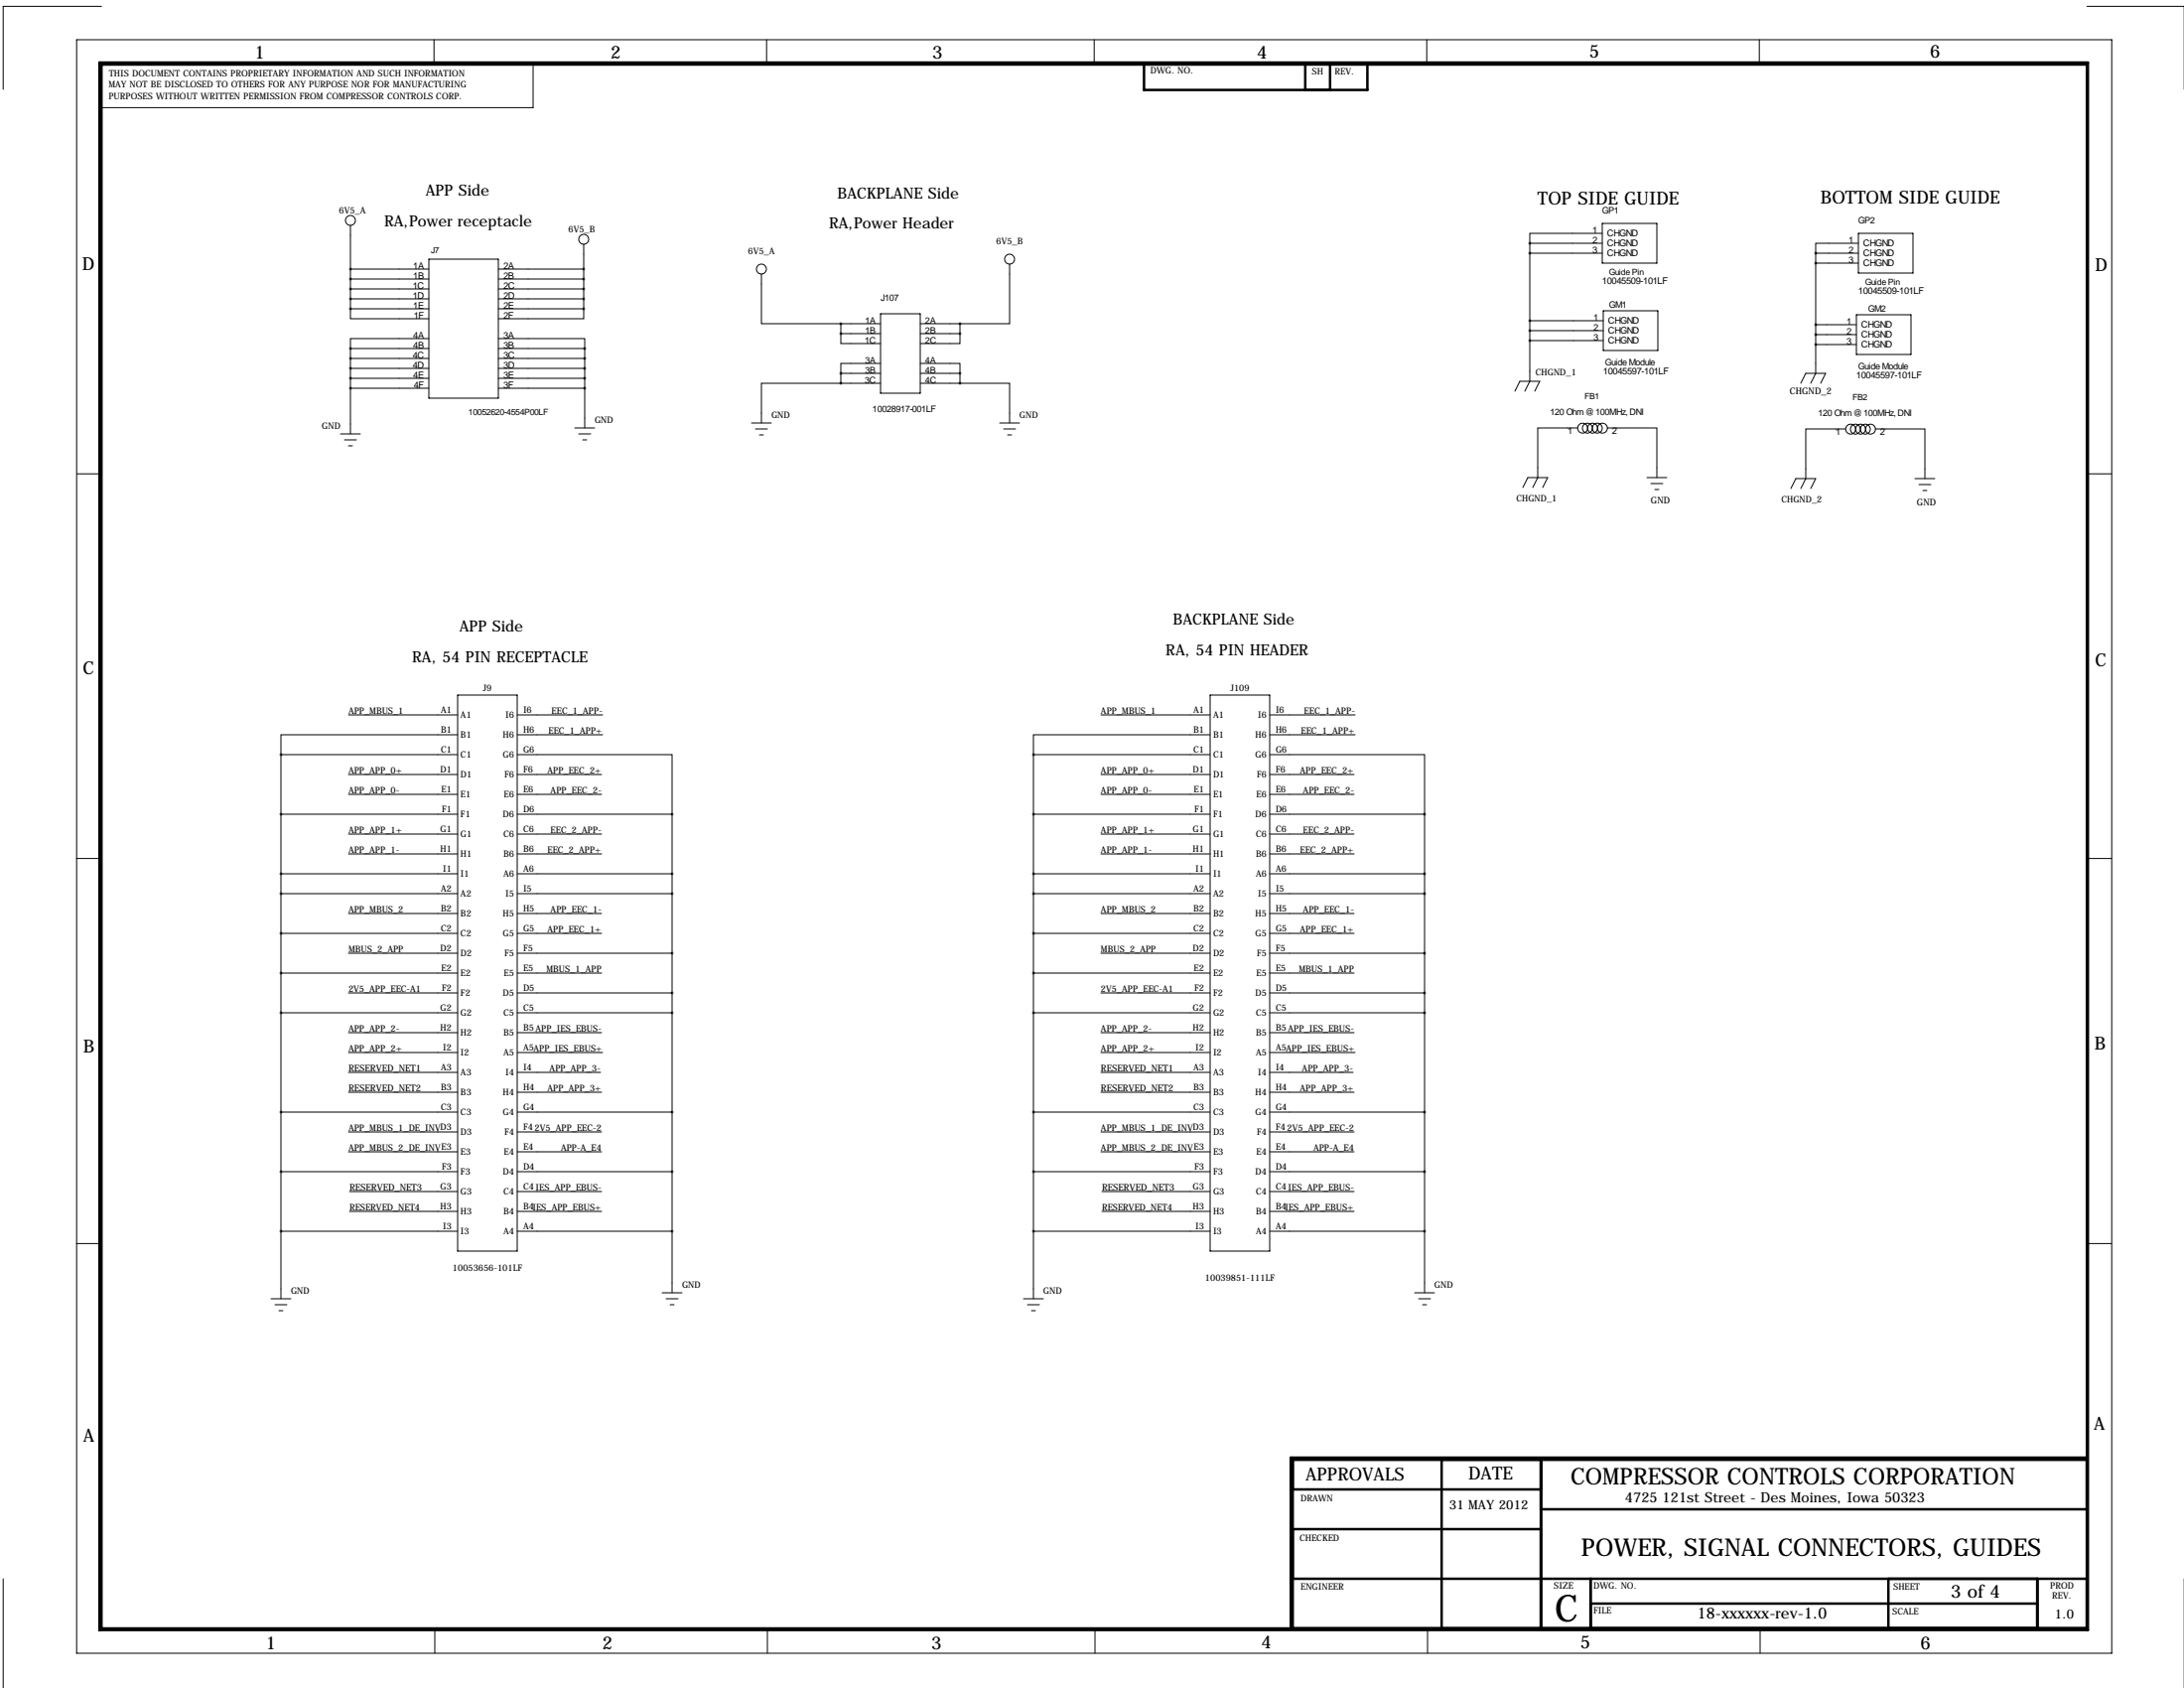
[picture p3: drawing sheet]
<svg xmlns="http://www.w3.org/2000/svg" width="559mm" height="432mm" viewBox="0 0 559 432" stroke-linecap="round" stroke-linejoin="round" font-family="sans-serif">
<g fill="none" stroke="#000" stroke-width=".25">
<path d="M19.6 10.2h520.7v412.7h-520.7zM26 1.6h-25.2v21.3M111 10.2v6.3M143.6 16.5h-7.2v11h-110.8M196.1 10.2v6.3M280 10.2v6.3M365 10.2v6.3M450.1 10.2v6.3M534 1.6h24.8M89.7 57.7v21.3M410 59.7h-18.6v2.5M410 57.1h13.9v10.2h-13.9z"/>
<path d="M475.5 59.7h14v10.1h-14zM89.7 79v2.5h20M89.7 68.8h20M89.7 71.4h20M89.7 73.9h20M89.7 76.5h20M89.7 79h20M109.7 66.3h17.8v35.6h-17.8zM127.5 73.9h21.9M127.5 68.8h21.9M127.5 71.4h21.9M127.5 76.5h21.9"/>
<path d="M127.5 79h21.9M149.4 79v2.5h-21.9M149.4 62.5v16.5M194.8 70.1v12.7h20.3M258.3 67.6v15.2h-12.7M391.4 62.2h18.6M391.4 64.8h18.6M391.4 62.2v35.3l-1.3 2.6M410.2 79.5h14v10.2h-14zM464.6 64.8h10.9M464.6 67.3h10.9M464.6 64.8v30.7l-1.3 2.5"/>
<path d="M475.5 62.2h-10.9v2.6M89.7 89.2h20M89.7 99.3h20M89.7 91.7h20M89.7 94.2h20M89.7 96.8h20M89.7 89.2v21.8M109.7 86.6h-20v2.6M127.5 86.6h22.1v2.6M127.5 99.3h22.1M127.5 91.7h22.1M127.5 94.2h22.1"/>
<path d="M127.5 96.8h22.1M127.5 89.2h22.1M149.6 89.2v20.3M215.1 98h-20.3v10.2M215.1 85.3v2.6h10.2M215.1 82.8h10.2M215.1 85.3h10.2M215.1 98h10.2M215.1 95.5h10.2M215.1 82.8v2.5M215.1 95.5v2.5M225.3 93h-10.2v2.5"/>
<path d="M225.3 80.3h10.2v20.3h-10.2zM235.5 93h10.1v2.5M235.5 82.8h10.1M235.5 85.3h10.1M235.5 98h10.1M235.5 95.5h10.1M245.6 98h12.7v10.2M245.6 85.3v2.6h-10.1M245.6 82.8v2.5M245.6 95.5v2.5M391.4 82h18.8M391.4 84.6h18.8"/>
<path d="M391.4 87.1h18.8M460.8 98l1.2-2.5h5.1l-1.3 2.5M464.6 83.1h10.4M464.6 85.6h10.4M464.6 88.1h10.4M475 80.5h13.9v10.2h-13.9zM87.1 111h5.1M88.1 112.5h3.1M89.2 114h1M147.1 109.5h5M148.1 111h3M149.1 112.5h1"/>
<path d="M192.3 108.2h5.1M193.3 109.7h3M194.3 111.3h1M255.8 108.2h5.1M256.8 109.7h3M257.8 111.3h1M387.6 100.1l1.3-2.6h5.1l-1.3 2.6M403.6 109.5h-10.2v12.7l-1.2 2.5M411.2 109.5h12.7v12.7M472.2 109.7h-10.2v12.7l-1.2 2.6M479.8 109.7h12.7v12.7M19.7 121.2h6.4"/>
<path d="M389.6 124.7l1.3-2.5h5.1l-1.3 2.5M421.4 122.2h5.1M422.4 123.7h3M423.4 125.2h1M458.2 125l1.3-2.6h5.1l-1.3 2.6M490 122.4h5M491 124h3M492 125.5h1M533.9 121.2h6.4M117.1 177.8h15.2v142.2h-15.2zM309.6 177.8h15.3v142.2h-15.3zM71.9 193h45.2"/>
<path d="M71.9 193v139.2M89.2 182.9h27.9M89.2 198.1h27.9M117.1 188h-45.2v5M132.3 193h39.7v15.3M132.3 182.9h21.9M132.3 188h21.9M132.3 198.1h21.6M264.4 193h45.2M264.4 193v139.2M281.7 182.9h27.9M281.7 198.1h27.9"/>
<path d="M309.6 188h-45.2v5M324.9 193h39.6v15.3M324.9 182.9h21.8M324.9 188h21.8M324.9 198.1h21.6M19.6 219.6h6.4M71.9 208.3h45.2M89.2 203.2h27.9M89.2 213.4h27.9M89.2 218.4h27.9M132.3 203.2h21.6M132.3 208.3h39.7"/>
<path d="M132.3 213.4h21.6M132.3 218.4h21.6M172 208.3v122.4M264.4 208.3h45.2M281.7 203.2h27.9M281.7 213.4h27.9M281.7 218.4h27.9M324.9 203.2h21.6M324.9 208.3h39.6M324.9 213.4h21.6M324.9 218.4h21.6M364.5 208.3v122.4"/>
<path d="M533.8 219.6h6.4M71.9 223.5h45.2M71.9 228.6h45.2M71.9 238.8h45.2M89.2 233.7h27.9M132.3 223.5h39.7M132.3 228.6h39.7M132.3 233.7h21.6M132.3 238.8h21.6M264.4 223.5h45.2M264.4 228.6h45.2M264.4 238.8h45.2"/>
<path d="M281.7 233.7h27.9M324.9 223.5h39.6M324.9 228.6h39.6M324.9 233.7h21.6M324.9 238.8h21.6M71.9 248.9h45.2M71.9 259.1h45.2M89.2 243.8h27.9M89.2 254h27.9M132.3 243.8h39.7M132.3 248.9h21.6M132.3 254h39.7"/>
<path d="M132.3 259.1h39.7M264.4 248.9h45.2M264.4 259.1h45.2M281.7 243.8h27.9M281.7 254h27.9M324.9 243.8h39.6M324.9 248.9h21.6M324.9 254h39.6M324.9 259.1h39.6M89.2 264.2h27.9M89.2 269.2h27.9M89.2 274.3h27.9"/>
<path d="M89.2 279.4h27.9M132.3 264.2h21.6M132.3 269.2h21.9M132.3 274.3h21.4M132.3 279.4h21.6M281.7 264.2h27.9M281.7 269.2h27.9M281.7 274.3h27.9M281.7 279.4h27.9M324.9 264.2h21.6M324.9 269.2h21.8M324.9 274.3h21.3"/>
<path d="M324.9 279.4h21.6M71.9 284.5h45.2M71.9 299.7h45.2M89.2 289.6h27.9M89.2 294.6h27.9M132.3 284.5h39.7M132.3 289.6h21.6M132.3 294.6h21.6M132.3 299.7h39.7M264.4 284.5h45.2M264.4 299.7h45.2M281.7 289.6h27.9"/>
<path d="M281.7 294.6h27.9M324.9 284.5h39.6M324.9 289.6h21.6M324.9 294.6h21.6M324.9 299.7h39.6M19.6 318.1h6.4M71.9 315h45.2M89.4 304.8h27.7M89.4 309.9h27.7M132.3 304.8h21.6M132.3 309.9h21.6M132.3 315h39.7"/>
<path d="M264.4 315h45.2M281.9 304.8h27.7M281.9 309.9h27.7M324.9 304.8h21.6M324.9 309.9h21.6M324.9 315h39.6M533.8 318.1h6.4M69.3 332.2h5.1M70.4 333.8h3M71.4 335.3h1M169.4 330.7h5.1M170.4 332.2h3.1"/>
<path d="M171.4 333.8h1.1M261.9 332.2h5.1M262.9 333.8h3M263.9 335.3h1M361.9 330.7h5.1M363 332.2h3M364 333.8h1M.8 403.9v27.9M111.3 416.6v6.3M196.3 416.6v6.3M280.2 416.6v6.3M365.3 416.6v6.3"/>
<path d="M450.3 416.6v6.3"/>
<circle cx="89.7" cy="56.4" r="1.27"/>
<circle cx="149.4" cy="61.2" r="1.27"/>
<circle cx="194.8" cy="68.8" r="1.27"/>
<circle cx="258.3" cy="66.3" r="1.27"/>
<circle cx="404.9" cy="109.5" r="1.27"/>
<circle cx="406.1" cy="109.5" r="1.27"/>
<circle cx="407.5" cy="109.5" r="1.27"/>
<circle cx="408.7" cy="109.5" r="1.27"/>
<circle cx="410" cy="109.5" r="1.27"/>
<circle cx="473.5" cy="109.8" r="1.27"/>
<circle cx="474.7" cy="109.8" r="1.27"/>
<circle cx="476" cy="109.8" r="1.27"/>
<circle cx="477.3" cy="109.8" r="1.27"/>
<circle cx="478.6" cy="109.8" r="1.27"/>
</g>
<g fill="none" stroke="#000" stroke-width=".63">
<path d="M25.5 16h508.7v401h-508.7zM26 16.5h508v400.1h-508zM292.7 16.3h57.2v6.7h-57.2zM334 23v-6.7h6.3v6.7M368.9 373.4v43.2M394.3 373.4v43.2M534 373.4h-203.2v43.2M534 372.9h-203.7v43.7M330.8 381h63.5M330.8 391.2h63.5M394.3 386.1h139.7M330.8 403.9h203.2"/>
<path d="M407 403.9v12.7M407 410.2h114.3M483.2 403.9v12.7M521.3 403.9v12.7"/>
</g>
<path d="M171.9 315a.05 .05 0 0 0 .1 0 .05 .05 0 0 0-.1 0zM171.9 299.7a.05 .05 0 0 0 .1 0 .05 .05 0 0 0-.1 0zM171.9 284.5a.05 .05 0 0 0 .1 0 .05 .05 0 0 0-.1 0zM171.9 259.1a.05 .05 0 0 0 .1 0 .05 .05 0 0 0-.1 0zM171.9 243.8a.05 .05 0 0 0 .1 0 .05 .05 0 0 0-.1 0zM171.9 228.6a.05 .05 0 0 0 .1 0 .05 .05 0 0 0-.1 0zM171.9 223.5a.05 .05 0 0 0 .1 0 .05 .05 0 0 0-.1 0zM171.9 208.3a.05 .05 0 0 0 .1 0 .05 .05 0 0 0-.1 0zM171.9 254a.05 .05 0 0 0 .1 0 .05 .05 0 0 0-.1 0zM215.1 82.8a.05 .05 0 0 0 .1 0 .05 .05 0 0 0-.1 0zM215.1 85.3a.05 .05 0 0 0 .1 0 .05 .05 0 0 0-.1 0zM215.1 98a.05 .05 0 0 0 .1 0 .05 .05 0 0 0-.1 0zM215.1 95.5a.05 .05 0 0 0 .1 0 .05 .05 0 0 0-.1 0zM89.6 94.2a.05 .05 0 0 0 .1 0 .05 .05 0 0 0-.1 0zM89.6 96.8a.05 .05 0 0 0 .1 0 .05 .05 0 0 0-.1 0zM89.6 99.3a.05 .05 0 0 0 .1 0 .05 .05 0 0 0-.1 0zM464.5 85.6a.05 .05 0 0 0 .1 0 .05 .05 0 0 0-.1 0zM464.5 88.1a.05 .05 0 0 0 .1 0 .05 .05 0 0 0-.1 0zM464.5 83.1a.05 .05 0 0 0 .1 0 .05 .05 0 0 0-.1 0zM464.5 64.8a.05 .05 0 0 0 .1 0 .05 .05 0 0 0-.1 0zM464.5 67.3a.05 .05 0 0 0 .1 0 .05 .05 0 0 0-.1 0zM149.3 73.9a.05 .05 0 0 0 .1 0 .05 .05 0 0 0-.1 0zM149.3 71.4a.05 .05 0 0 0 .1 0 .05 .05 0 0 0-.1 0zM149.3 68.8a.05 .05 0 0 0 .1 0 .05 .05 0 0 0-.1 0zM149.3 76.5a.05 .05 0 0 0 .1 0 .05 .05 0 0 0-.1 0zM149.3 79a.05 .05 0 0 0 .1 0 .05 .05 0 0 0-.1 0zM89.6 68.8a.05 .05 0 0 0 .1 0 .05 .05 0 0 0-.1 0zM89.6 71.4a.05 .05 0 0 0 .1 0 .05 .05 0 0 0-.1 0zM89.6 73.9a.05 .05 0 0 0 .1 0 .05 .05 0 0 0-.1 0zM89.6 76.5a.05 .05 0 0 0 .1 0 .05 .05 0 0 0-.1 0zM89.6 79a.05 .05 0 0 0 .1 0 .05 .05 0 0 0-.1 0zM89.6 91.7a.05 .05 0 0 0 .1 0 .05 .05 0 0 0-.1 0zM89.6 89.2a.05 .05 0 0 0 .1 0 .05 .05 0 0 0-.1 0z" fill="#000" stroke="#000" stroke-width=".63"/>
<text font-size="9.6" x="397.8" y="414.7">C</text>
<text font-size="6.3" x="404.6" y="398">POWER, SIGNAL CONNECTORS, GUIDES</text>
<text font-size="5.9" x="401.9" y="379.8">COMPRESSOR CONTROLS CORPORATION</text>
<g font-size="4.6">
<text x="65.1" y="15">1</text>
<text x="156.3" y="15">2</text>
<text x="238.5" y="15">3</text>
<text x="321.6" y="15">4</text>
<text x="406.6" y="14.8">5</text>
<text x="493.8" y="14.8">6</text>
<text x="393.4" y="52.3">TOP SIDE GUIDE</text>
<text x="465.8" y="52.1">BOTTOM SIDE GUIDE</text>
<text x="21.1" y="69.1">D</text>
<text x="536.1" y="69.4">D</text>
<text x="21.2" y="172.4">C</text>
<text x="536" y="170.4">C</text>
<text x="21.3" y="269.3">B</text>
<text x="535.9" y="268.4">B</text>
<text x="535.7" y="365.8">A</text>
<text x="21.3" y="368.8">A</text>
<text x="334.1" y="378.7">APPROVALS</text>
<text x="375.7" y="378.5">DATE</text>
<text x="499.2" y="408.6">3 of 4</text>
<text x="68" y="421.8">1</text>
<text x="154.1" y="421.8">2</text>
<text x="238.3" y="421.8">3</text>
<text x="322.7" y="421.7">4</text>
<text x="404.4" y="421.6">5</text>
<text x="491.4" y="421.8">6</text>
</g>
<g font-size="4">
<text x="108.9" y="50">APP Side</text>
<text x="214.3" y="50.8">BACKPLANE Side</text>
<text x="98.3" y="57.9">RA,Power receptacle</text>
<text x="212.1" y="58.4">RA,Power Header</text>
<text x="117.5" y="161.5">APP Side</text>
<text x="300.1" y="159.8">BACKPLANE Side</text>
<text x="298.2" y="167.6">RA, 54 PIN HEADER</text>
<text x="105.5" y="169.4">RA, 54 PIN RECEPTACLE</text>
<text x="434.3" y="414">18-xxxxxx-rev-1.0</text>
</g>
<text font-size="3.6" x="415.8" y="384.3">4725 121st Street - Des Moines, Iowa 50323</text>
<g font-size="3.3">
<text x="370.8" y="386.1">31 MAY 2012</text>
<text x="525.8" y="414">1.0</text>
</g>
<g font-size="2.4">
<text x="407.5" y="59.7">1</text>
<text x="407.5" y="62.2">2</text>
<text x="407.5" y="64.8">3</text>
<text x="411.2" y="60.5">CHGND</text>
<text x="411.2" y="63">CHGND</text>
<text x="411.2" y="65.6">CHGND</text>
<text x="473" y="62.2">1</text>
<text x="473" y="64.8">2</text>
<text x="476.8" y="63">CHGND</text>
<text x="476.8" y="65.6">CHGND</text>
<text x="105.7" y="68.8">1A</text>
<text x="105.7" y="71.4">1B</text>
<text x="128.8" y="68.8">2A</text>
<text x="128.8" y="71.4">2B</text>
<text x="473" y="67.3">3</text>
<text x="476.8" y="68.1">CHGND</text>
<text x="105.6" y="73.9">1C</text>
<text x="105.6" y="76.5">1D</text>
<text x="128.8" y="73.9">2C</text>
<text x="128.8" y="76.5">2D</text>
<text x="410" y="72.5">10045509-101LF</text>
<text x="475.5" y="75.1">10045509-101LF</text>
<text x="105.7" y="79">1E</text>
<text x="105.9" y="81.5">1F</text>
<text x="128.8" y="81.5">2F</text>
<text x="128.8" y="79">2E</text>
<text x="407.7" y="82">1</text>
<text x="411.5" y="82.8">CHGND</text>
<text x="472.5" y="83.1">1</text>
<text x="476.2" y="83.8">CHGND</text>
<text x="105.7" y="89.2">4B</text>
<text x="105.7" y="86.6">4A</text>
<text x="128.8" y="89.2">3B</text>
<text x="128.8" y="86.6">3A</text>
<text x="407.7" y="84.6">2</text>
<text x="407.7" y="87.1">3</text>
<text x="411.5" y="85.4">CHGND</text>
<text x="411.5" y="87.9">CHGND</text>
<text x="472.5" y="85.6">2</text>
<text x="472.5" y="88.1">3</text>
<text x="476.2" y="86.4">CHGND</text>
<text x="476.2" y="88.9">CHGND</text>
<text x="105.6" y="94.2">4D</text>
<text x="105.6" y="91.7">4C</text>
<text x="128.8" y="91.7">3C</text>
<text x="128.8" y="94.2">3D</text>
<text x="410.2" y="95.7">10045597-101LF</text>
<text x="105.7" y="96.8">4E</text>
<text x="105.9" y="99.3">4F</text>
<text x="128.8" y="96.8">3E</text>
<text x="128.8" y="99.3">3F</text>
<text x="457.9" y="100.8">CHGND_2</text>
<text x="475" y="96.7">10045597-101LF</text>
<text x="401.1" y="111.1">1</text>
<text x="412.5" y="111.1">2</text>
<text x="469.7" y="111.3">1</text>
<text x="481.1" y="111.3">2</text>
<text x="422.4" y="128.8">GND</text>
<text x="490.5" y="129.3">GND</text>
<text x="89.2" y="274.1">RESERVED_NET1</text>
<text x="281.7" y="274.1">RESERVED_NET1</text>
<text x="89.2" y="279.1">RESERVED_NET2</text>
<text x="281.7" y="279.1">RESERVED_NET2</text>
<text x="89.4" y="304.5">RESERVED_NET3</text>
<text x="281.9" y="304.5">RESERVED_NET3</text>
</g>
<g font-size="2.3">
<text x="27.8" y="22.4">MAY NOT BE DISCLOSED TO OTHERS FOR ANY PURPOSE NOR FOR MANUFACTURING</text>
<text x="27.9" y="19.6">THIS DOCUMENT CONTAINS PROPRIETARY INFORMATION AND SUCH INFORMATION</text>
<text x="294.3" y="18.9">DWG. NO.</text>
<text x="335.7" y="18.9">SH</text>
<text x="341.5" y="18.9">REV.</text>
<text x="27.8" y="25.5">PURPOSES WITHOUT WRITTEN PERMISSION FROM COMPRESSOR CONTROLS CORP.</text>
<text x="86.7" y="54.6">6V5_A</text>
<text x="145.4" y="59.4">6V5_B</text>
<text x="410" y="54.6">GP1</text>
<text x="475.5" y="57.1">GP2</text>
<text x="191.4" y="65">6V5_A</text>
<text x="254.9" y="62.5">6V5_B</text>
<text x="225.3" y="77">J107</text>
<text x="221.4" y="82.8">1A</text>
<text x="236.7" y="82.8">2A</text>
<text x="411.7" y="78.7">GM1</text>
<text x="478" y="79.8">GM2</text>
<text x="221.3" y="87.9">1C</text>
<text x="221.4" y="85.3">1B</text>
<text x="236.7" y="85.3">2B</text>
<text x="236.7" y="87.9">2C</text>
<text x="221.4" y="95.5">3B</text>
<text x="221.4" y="93">3A</text>
<text x="236.7" y="93">4A</text>
<text x="236.7" y="95.5">4B</text>
<text x="410.7" y="93.5">Guide Module</text>
<text x="475.5" y="94.5">Guide Module</text>
<text x="221.3" y="98">3C</text>
<text x="236.7" y="98">4C</text>
<text x="392.9" y="96">CHGND_1</text>
<text x="197.4" y="106.9">GND</text>
<text x="223.3" y="105.4">10028917-001LF</text>
<text x="260.9" y="106.9">GND</text>
<text x="396.7" y="106.2">120 Ohm @ 100MHz, DNI</text>
<text x="465.2" y="106.4">120 Ohm @ 100MHz, DNI</text>
<text x="82.4" y="109.7">GND</text>
<text x="152.1" y="108.2">GND</text>
<text x="388" y="128.3">CHGND_1</text>
<text x="455.8" y="128.5">CHGND_2</text>
<text x="123.6" y="176.8">J9</text>
<text x="314.8" y="176.8">J109</text>
<text x="89.2" y="182.6">APP_MBUS_1</text>
<text x="112.8" y="182.4">A1</text>
<text x="117.9" y="183.7">A1</text>
<text x="129.3" y="183.7">I6</text>
<text x="133.9" y="182.4">I6</text>
<text x="141.1" y="182.6">EEC_1_APP-</text>
<text x="281.7" y="182.6">APP_MBUS_1</text>
<text x="305.3" y="182.4">A1</text>
<text x="310.4" y="183.7">A1</text>
<text x="321.9" y="183.7">I6</text>
<text x="326.4" y="182.4">I6</text>
<text x="333.7" y="182.6">EEC_1_APP-</text>
<text x="112.8" y="187.5">B1</text>
<text x="117.9" y="188.8">B1</text>
<text x="128.7" y="188.8">H6</text>
<text x="133.9" y="187.5">H6</text>
<text x="140.3" y="187.7">EEC_1_APP+</text>
<text x="305.3" y="187.5">B1</text>
<text x="310.4" y="188.8">B1</text>
<text x="321.2" y="188.8">H6</text>
<text x="326.4" y="187.5">H6</text>
<text x="332.9" y="187.7">EEC_1_APP+</text>
<text x="89.2" y="197.9">APP_APP_0+</text>
<text x="112.7" y="197.6">D1</text>
<text x="112.8" y="192.5">C1</text>
<text x="117.9" y="193.8">C1</text>
<text x="128.7" y="193.8">G6</text>
<text x="133.9" y="192.5">G6</text>
<text x="133.9" y="197.6">F6</text>
<text x="140.1" y="197.9">APP_EEC_2+</text>
<text x="281.7" y="197.9">APP_APP_0+</text>
<text x="305.2" y="197.6">D1</text>
<text x="305.3" y="192.5">C1</text>
<text x="310.4" y="193.8">C1</text>
<text x="321.2" y="193.8">G6</text>
<text x="326.4" y="192.5">G6</text>
<text x="326.4" y="197.6">F6</text>
<text x="332.6" y="197.9">APP_EEC_2+</text>
<text x="89.2" y="202.9">APP_APP_0-</text>
<text x="112.9" y="202.7">E1</text>
<text x="117.9" y="198.9">D1</text>
<text x="129.1" y="198.9">F6</text>
<text x="133.9" y="202.7">E6</text>
<text x="140.9" y="202.9">APP_EEC_2-</text>
<text x="281.7" y="202.9">APP_APP_0-</text>
<text x="305.5" y="202.7">E1</text>
<text x="310.4" y="198.9">D1</text>
<text x="321.6" y="198.9">F6</text>
<text x="326.4" y="202.7">E6</text>
<text x="333.4" y="202.9">APP_EEC_2-</text>
<text x="113.1" y="207.8">F1</text>
<text x="117.9" y="204">E1</text>
<text x="117.9" y="209.1">F1</text>
<text x="128.7" y="209.1">D6</text>
<text x="128.9" y="204">E6</text>
<text x="133.9" y="207.8">D6</text>
<text x="305.6" y="207.8">F1</text>
<text x="310.4" y="204">E1</text>
<text x="310.4" y="209.1">F1</text>
<text x="321.2" y="209.1">D6</text>
<text x="321.5" y="204">E6</text>
<text x="326.4" y="207.8">D6</text>
<text x="89.2" y="213.1">APP_APP_1+</text>
<text x="112.7" y="212.9">G1</text>
<text x="117.9" y="214.2">G1</text>
<text x="128.8" y="214.2">C6</text>
<text x="133.9" y="212.9">C6</text>
<text x="140.9" y="213.1">EEC_2_APP-</text>
<text x="281.7" y="213.1">APP_APP_1+</text>
<text x="305.2" y="212.9">G1</text>
<text x="310.4" y="214.2">G1</text>
<text x="321.3" y="214.2">C6</text>
<text x="326.4" y="212.9">C6</text>
<text x="333.4" y="213.1">EEC_2_APP-</text>
<text x="89.2" y="218.2">APP_APP_1-</text>
<text x="112.7" y="217.9">H1</text>
<text x="117.9" y="219.2">H1</text>
<text x="128.8" y="219.2">B6</text>
<text x="133.9" y="217.9">B6</text>
<text x="140.1" y="218.2">EEC_2_APP+</text>
<text x="281.7" y="218.2">APP_APP_1-</text>
<text x="305.2" y="217.9">H1</text>
<text x="310.4" y="219.2">H1</text>
<text x="321.3" y="219.2">B6</text>
<text x="326.4" y="217.9">B6</text>
<text x="332.6" y="218.2">EEC_2_APP+</text>
<text x="113.3" y="223">I1</text>
<text x="117.9" y="224.3">I1</text>
<text x="128.8" y="224.3">A6</text>
<text x="133.9" y="223">A6</text>
<text x="305.9" y="223">I1</text>
<text x="310.4" y="224.3">I1</text>
<text x="321.3" y="224.3">A6</text>
<text x="326.4" y="223">A6</text>
<text x="89.2" y="233.4">APP_MBUS_2</text>
<text x="112.8" y="228.1">A2</text>
<text x="112.8" y="233.2">B2</text>
<text x="117.9" y="229.4">A2</text>
<text x="129.3" y="229.4">I5</text>
<text x="133.9" y="228.1">I5</text>
<text x="133.9" y="233.2">H5</text>
<text x="140.9" y="233.4">APP_EEC_1-</text>
<text x="281.7" y="233.4">APP_MBUS_2</text>
<text x="305.3" y="228.1">A2</text>
<text x="305.3" y="233.2">B2</text>
<text x="310.4" y="229.4">A2</text>
<text x="321.9" y="229.4">I5</text>
<text x="326.4" y="228.1">I5</text>
<text x="326.4" y="233.2">H5</text>
<text x="333.4" y="233.4">APP_EEC_1-</text>
<text x="112.8" y="238.3">C2</text>
<text x="117.9" y="234.5">B2</text>
<text x="117.9" y="239.6">C2</text>
<text x="128.7" y="234.5">H5</text>
<text x="128.7" y="239.6">G5</text>
<text x="133.9" y="238.3">G5</text>
<text x="140.1" y="238.5">APP_EEC_1+</text>
<text x="305.3" y="238.3">C2</text>
<text x="310.4" y="234.5">B2</text>
<text x="310.4" y="239.6">C2</text>
<text x="321.2" y="234.5">H5</text>
<text x="321.2" y="239.6">G5</text>
<text x="326.4" y="238.3">G5</text>
<text x="332.6" y="238.5">APP_EEC_1+</text>
<text x="89.2" y="243.6">MBUS_2_APP</text>
<text x="112.7" y="243.3">D2</text>
<text x="117.9" y="244.6">D2</text>
<text x="129.1" y="244.6">F5</text>
<text x="133.9" y="243.3">F5</text>
<text x="281.7" y="243.6">MBUS_2_APP</text>
<text x="305.2" y="243.3">D2</text>
<text x="310.4" y="244.6">D2</text>
<text x="321.6" y="244.6">F5</text>
<text x="326.4" y="243.3">F5</text>
<text x="112.9" y="248.4">E2</text>
<text x="117.9" y="249.7">E2</text>
<text x="128.9" y="249.7">E5</text>
<text x="133.9" y="248.4">E5</text>
<text x="139.8" y="248.7">MBUS_1_APP</text>
<text x="305.5" y="248.4">E2</text>
<text x="310.4" y="249.7">E2</text>
<text x="321.5" y="249.7">E5</text>
<text x="326.4" y="248.4">E5</text>
<text x="332.4" y="248.7">MBUS_1_APP</text>
<text x="89.2" y="253.7">2V5_APP_EEC-A1</text>
<text x="113.1" y="253.5">F2</text>
<text x="117.9" y="254.8">F2</text>
<text x="128.7" y="254.8">D5</text>
<text x="133.9" y="253.5">D5</text>
<text x="281.7" y="253.7">2V5_APP_EEC-A1</text>
<text x="305.6" y="253.5">F2</text>
<text x="310.4" y="254.8">F2</text>
<text x="321.2" y="254.8">D5</text>
<text x="326.4" y="253.5">D5</text>
<text x="89.2" y="263.9">APP_APP_2-</text>
<text x="112.7" y="258.6">G2</text>
<text x="112.7" y="263.7">H2</text>
<text x="117.9" y="259.9">G2</text>
<text x="128.8" y="259.9">C5</text>
<text x="133.9" y="258.6">C5</text>
<text x="133.9" y="263.7">B5 APP_IES_EBUS-</text>
<text x="281.7" y="263.9">APP_APP_2-</text>
<text x="305.2" y="258.6">G2</text>
<text x="305.2" y="263.7">H2</text>
<text x="310.4" y="259.9">G2</text>
<text x="321.3" y="259.9">C5</text>
<text x="326.4" y="258.6">C5</text>
<text x="326.4" y="263.7">B5 APP_IES_EBUS-</text>
<text x="89.2" y="269">APP_APP_2+</text>
<text x="113.3" y="268.7">I2</text>
<text x="117.9" y="265">H2</text>
<text x="128.8" y="265">B5</text>
<text x="133.9" y="268.7">A5APP_IES_EBUS+</text>
<text x="281.7" y="269">APP_APP_2+</text>
<text x="305.9" y="268.7">I2</text>
<text x="310.4" y="265">H2</text>
<text x="321.3" y="265">B5</text>
<text x="326.4" y="268.7">A5APP_IES_EBUS+</text>
<text x="112.8" y="273.8">A3</text>
<text x="117.9" y="270">I2</text>
<text x="117.9" y="275.1">A3</text>
<text x="128.8" y="270">A5</text>
<text x="129.3" y="275.1">I4</text>
<text x="133.9" y="273.8">I4</text>
<text x="140.6" y="274.1">APP_APP_3-</text>
<text x="305.3" y="273.8">A3</text>
<text x="310.4" y="270">I2</text>
<text x="310.4" y="275.1">A3</text>
<text x="321.3" y="270">A5</text>
<text x="321.9" y="275.1">I4</text>
<text x="326.4" y="273.8">I4</text>
<text x="333.2" y="274.1">APP_APP_3-</text>
<text x="112.8" y="278.9">B3</text>
<text x="117.9" y="280.2">B3</text>
<text x="128.7" y="280.2">H4</text>
<text x="133.9" y="278.9">H4</text>
<text x="140.1" y="279.1">APP_APP_3+</text>
<text x="305.3" y="278.9">B3</text>
<text x="310.4" y="280.2">B3</text>
<text x="321.2" y="280.2">H4</text>
<text x="326.4" y="278.9">H4</text>
<text x="332.6" y="279.1">APP_APP_3+</text>
<text x="112.8" y="284">C3</text>
<text x="117.9" y="285.3">C3</text>
<text x="128.7" y="285.3">G4</text>
<text x="133.9" y="284">G4</text>
<text x="305.3" y="284">C3</text>
<text x="310.4" y="285.3">C3</text>
<text x="321.2" y="285.3">G4</text>
<text x="326.4" y="284">G4</text>
<text x="89.2" y="289.3">APP_MBUS_1_DE_INVD3</text>
<text x="117.9" y="290.4">D3</text>
<text x="129.1" y="290.4">F4</text>
<text x="133.9" y="289.1">F4</text>
<text x="136.8" y="289.3">2V5_APP_EEC-2</text>
<text x="281.7" y="289.3">APP_MBUS_1_DE_INVD3</text>
<text x="310.4" y="290.4">D3</text>
<text x="321.6" y="290.4">F4</text>
<text x="326.4" y="289.1">F4</text>
<text x="329.3" y="289.3">2V5_APP_EEC-2</text>
<text x="89.2" y="294.4">APP_MBUS_2_DE_INVE3</text>
<text x="113.1" y="299.2">F3</text>
<text x="117.9" y="295.4">E3</text>
<text x="128.9" y="295.4">E4</text>
<text x="133.9" y="294.1">E4</text>
<text x="133.9" y="299.2">D4</text>
<text x="143.5" y="294.4">APP-A_E4</text>
<text x="281.7" y="294.4">APP_MBUS_2_DE_INVE3</text>
<text x="305.6" y="299.2">F3</text>
<text x="310.4" y="295.4">E3</text>
<text x="321.5" y="295.4">E4</text>
<text x="326.4" y="294.1">E4</text>
<text x="326.4" y="299.2">D4</text>
<text x="336" y="294.4">APP-A_E4</text>
<text x="112.7" y="304.3">G3</text>
<text x="117.9" y="300.5">F3</text>
<text x="117.9" y="305.6">G3</text>
<text x="128.7" y="300.5">D4</text>
<text x="128.8" y="305.6">C4</text>
<text x="133.9" y="304.3">C4 IES_APP_EBUS-</text>
<text x="305.2" y="304.3">G3</text>
<text x="310.4" y="300.5">F3</text>
<text x="310.4" y="305.6">G3</text>
<text x="321.2" y="300.5">D4</text>
<text x="321.3" y="305.6">C4</text>
<text x="326.4" y="304.3">C4 IES_APP_EBUS-</text>
<text x="89.4" y="309.6">RESERVED_NET4</text>
<text x="112.7" y="309.4">H3</text>
<text x="117.9" y="310.7">H3</text>
<text x="128.8" y="310.7">B4</text>
<text x="133.9" y="309.4">B4IES_APP_EBUS+</text>
<text x="281.9" y="309.6">RESERVED_NET4</text>
<text x="305.2" y="309.4">H3</text>
<text x="310.4" y="310.7">H3</text>
<text x="321.3" y="310.7">B4</text>
<text x="326.4" y="309.4">B4IES_APP_EBUS+</text>
<text x="113.3" y="314.5">I3</text>
<text x="117.9" y="315.8">I3</text>
<text x="128.8" y="315.8">A4</text>
<text x="133.9" y="314.5">A4</text>
<text x="305.9" y="314.5">I3</text>
<text x="310.4" y="315.8">I3</text>
<text x="321.3" y="315.8">A4</text>
<text x="326.4" y="314.5">A4</text>
<text x="115.8" y="325.2">10053656-101LF</text>
<text x="174.5" y="329.4">GND</text>
<text x="308.4" y="327.7">10039851-111LF</text>
<text x="367" y="329.4">GND</text>
<text x="74.4" y="331">GND</text>
<text x="267" y="331">GND</text>
<text x="332.8" y="384">DRAWN</text>
<text x="332.5" y="394.2">CHECKED</text>
<text x="332.8" y="406.7">ENGINEER</text>
<text x="397.6" y="406.4">SIZE</text>
<text x="407.7" y="406.4">DWG. NO.</text>
<text x="484.4" y="406.7">SHEET</text>
<text x="524.6" y="406.4">PROD</text>
<text x="407.7" y="412.7">FILE</text>
<text x="484.2" y="413">SCALE</text>
<text x="525.1" y="408.9">REV.</text>
</g>
<g font-size="2.2">
<text x="110.2" y="64.8">J7</text>
<text x="411.7" y="70.4">Guide Pin</text>
<text x="477.3" y="72.9">Guide Pin</text>
<text x="119.9" y="106.2">10052620-4554P00LF</text>
<text x="405.4" y="102">FB1</text>
<text x="474" y="102.3">FB2</text>
</g>
</svg>
